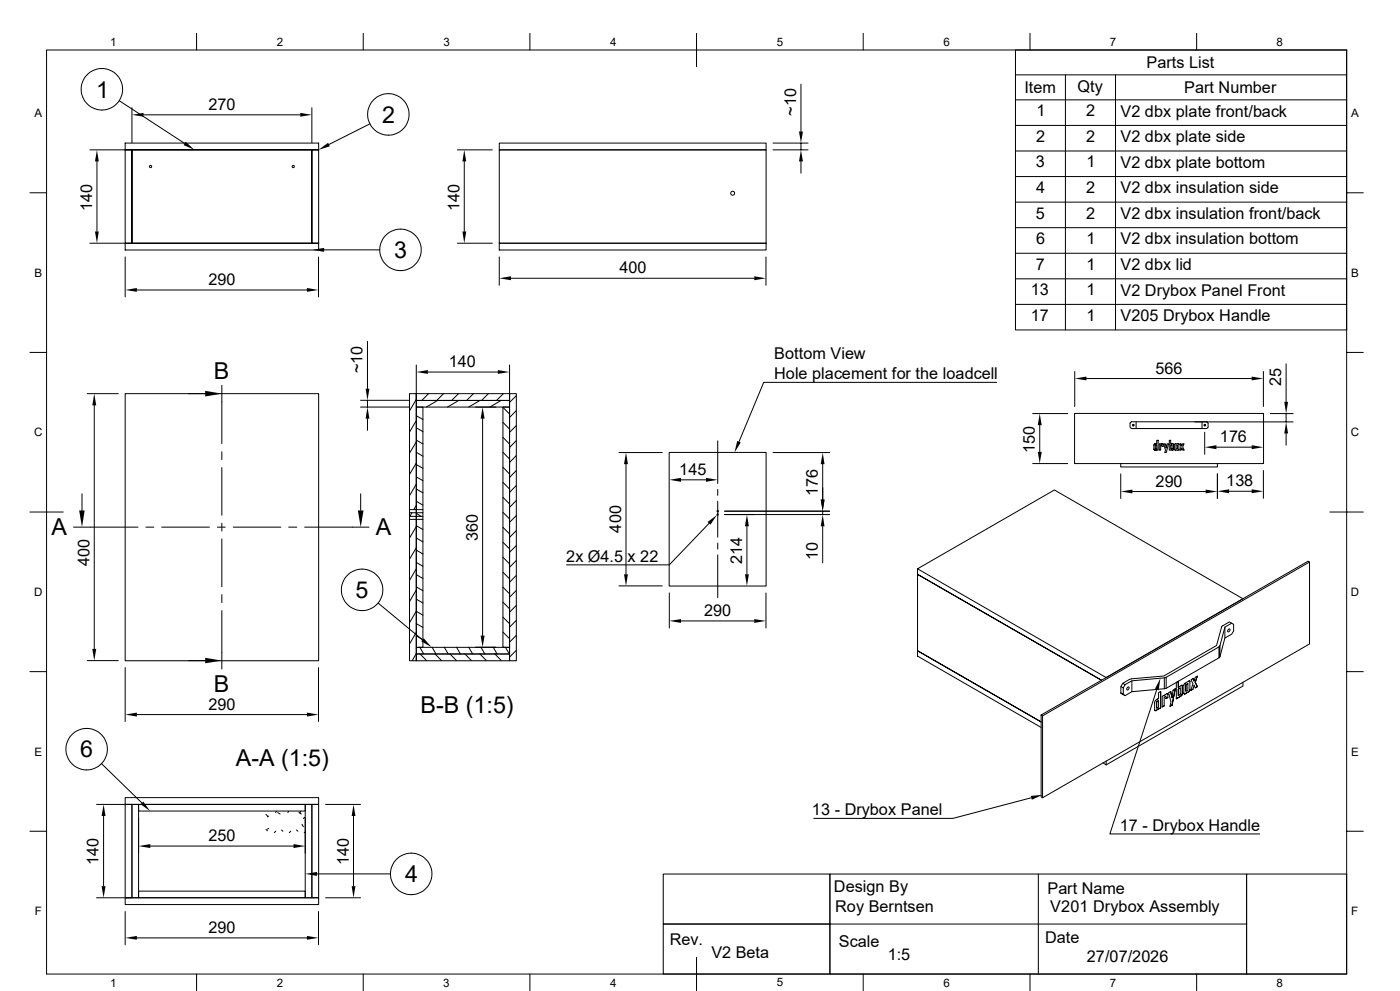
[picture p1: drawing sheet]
<svg xmlns="http://www.w3.org/2000/svg" width="420mm" height="297mm" viewBox="0 0 420 297" stroke-linecap="round" stroke-linejoin="round" font-family="sans-serif">
<g fill="none" stroke="#000" stroke-width=".3">
<path d="M14 15h390v276.9h-390zM59 10v5M109 10v5M159 10v5M209 10v10M259 10v5M309 10v5M359 10v5M404 15h-99.4v83.9h99.4M35.8 30.2l19.6 12.8M39.6 32.3v10.5M43.1 34.4h47"/>
<path d="M93.6 32.3v10.5M111 37.1l-12.3 6.2M240.3 25.2v14.2M304.6 22.4h99.4M304.6 29.9h99.4M304.6 37.6h99.4M319.6 22.4v76.5M334.6 22.4v76.5M9 57.8h5M27 44.9h10.5M29.1 48.4v21M37.5 44.9h2.1v28h-2.1z"/>
<path d="M37.5 42.9h58.1v2h-58.1zM39.6 44.9h54v28h2v-28h-2v28h-54zM137.2 44.9h10.5M139.3 48.4v21M149.8 44.9h80v28h-80zM149.8 42.9h80v2h-80zM231.9 44.9h10.5M231.9 42.9h10.5M240.3 42.9v2M240.3 48.4v3.5M304.6 45.3h99.4M304.6 52.9h99.4"/>
<path d="M404 57.8h5M27 72.9h10.5M37.5 77v12M37.5 72.9h58.1v2h-58.1zM95.5 77v12M97.2 74.9h16.7M137.2 72.9h10.5M149.8 72.9h80v2h-80zM149.8 77v8.5M229.8 77v8.5M304.6 60.6h99.4M304.6 68.2h99.4"/>
<path d="M304.6 75.9h99.4M41.1 86.9h51M153.3 83.4h73M304.6 83.6h99.4M304.6 91.2h99.4M9 105.6h5M26.2 118h9.3M37.5 118h58.1v80h-58.1zM56.6 118h5M66.5 115.5v17.5M108.2 120h14.6M110.2 102.3v14.2"/>
<path d="M110.2 120v2M122.9 118h2v35.7v-1h-2zM124.9 119.7l-2 3.4M124.9 118h28v2h-28zM124.9 109.4v10.5M125 120l-.1 .1M128.4 111.5h21M128.6 118l-2 2M131.4 120l-3.5 2M133.1 118l-2 2M137.5 118l-1.9 2M137.7 120l-3.5 2"/>
<path d="M142 118l-2 2M144.1 120l-3.5 2M146.5 118l-2 2M150.4 120l-3.5 2M151 118l-2 2M152.9 118h2v80h-2zM152.9 109.4v10.5M154.9 118.6l-2 2M299 114.6h-69.9l-7.4 17.8M322.4 111.3v10.5M325.9 113.5h49.6M379 111.3v10.5"/>
<path d="M385.8 109.1v11.3M404 105.6h5M28.3 121.5v73M66.5 135.4v2.4M108.2 122h14.6M110.2 125.5v3.5M124.9 126.1l-2 3.4M124.9 132.4l-2 3.4M124.9 138.8l-2 3.4M124.9 139.2l2 1.2M124.9 135.6l2 1.1M124.9 131.9l2 1.2"/>
<path d="M124.9 128.2l2 1.2M124.9 124.6l2 1.1M124.9 120h28v2h-28zM124.9 122h2v30.7h-2zM126.7 122h.2M142.7 122h6.1M144.8 125.5v65M150.9 135.6l2 2M150.9 131.1l2 2M150.9 126.6l2 2M150.9 122.1l2 2M150.9 122h2v72h-2z"/>
<path d="M154.9 123.1l-2 2M154.9 127.6l-2 2M154.9 132.1l-2 2M154.9 136.6l-2 2M185.7 135.6h13M187.8 139.1v33M200.7 135.6h29.1v40h-29.1zM215.3 132.1v12.8M231.9 135.6h17M246.8 139.1v10.6M309.8 124h10.5M309.8 138.9h10.5"/>
<path d="M311.9 127.4v8M322.4 123.9h56.7v15h-56.7zM336.2 138.9v1.1h29v-1.1M339.4 126.4h22.6l.4 .4v1.2l-.4 .4h-22.6l-.4-.4v-1.2zM340.8 126.4v2M346.6 133.4l.4-.1-.1 1.3-.3-.1zM347 132h.4v2.9l-.9 .1-.3-.3v-1.4l.2-.3h.6zM347.8 133h.9l.3 .2v.6h-.4v-.5h-.4v1.6h-.4zM349.1 133h.5l.2 1.3 .3-1.3h.5l-.7 2.6h-.5l.2-.7zM350.8 132h.4v1.1h.8v1.6l-.2 .2h-1zM351.2 133.4h.4l-.1 1.2h-.3zM352.4 133.1h1.2v1.8l-1.2-.1z"/>
<path d="M352.8 133.3h.4v1.3h-.4zM353.9 133h.4l.2 .6 .3-.6h.4l-.4 .9 .5 1h-.5l-.3-.6-.2 .6h-.4l.4-1zM358.4 126.4h29.5M360.6 126.4v2M361.4 129.5v6.6M364.9 134h10.6M381.1 124h6.8M385.8 124v2.4M385.8 129.9v3.5M9 153.5h10M22.1 158h19.3M24.6 148v5"/>
<path d="M43.8 158h2.3M48.5 158h14.3M65.2 158h2.4M66.5 140.1v14.3M66.5 156.8v2.4M70 158h14.2M86.6 158h2.4M91.4 158h19.3M108.2 148v5M122.9 152.7v1M122.9 154.8v.9M122.9 155.7h2v42.3h-2z"/>
<path d="M122.9 153.7h2v1.1h-2zM123.6 153.6l-.6 1.1M124.9 145.1l-2 3.4M124.9 151.5l-.8 1.2M124.9 157.8l-2 3.4M124.9 157.6l2 1.1M124.9 153.9l1.4 .8M124.9 150.2l2 1.2M124.9 146.6l2 1.1M124.9 142.9l2 1.2M124.9 155.7h2v38.3h-2zM124.9 153.7h2v1.1h-2z"/>
<path d="M124.9 154.8v.9M126.9 154.8v.9M126.9 152.7v1M150.9 158l2 2M150.9 153.5l2 2M150.9 149.1l2 1.9M150.9 144.6l2 2M150.9 140l2 2.1M154.9 141.1l-2 2M154.9 145.5l-2 2.1M154.9 150l-2 2.1M154.9 154.6l-2 1.9"/>
<path d="M154.9 159l-2 2M204.3 143.8h7.5M212.7 156.9l-11.9 12.4h-30.8M215.3 146.7v1.8M215.3 150.2v10.8M217.4 153.2h31.5M217.4 154.2h31.5M224.1 157.7v14.4M246.8 153.2v1M246.8 157.7v11M336.2 142v7.4M339.7 147.3h22"/>
<path d="M365.2 142v7.4M368.7 147.2h6.8M379 141v8.4M398.9 153.5h10.1M66.5 161.5v14.4M66.5 178.2v2.4M124.9 164.2l-2 3.4M124.9 170.5l-2 3.4M124.9 176.8l-2 3.5M124.9 179.6l2 1.1M124.9 175.9l2 1.1M124.9 172.2l2 1.2"/>
<path d="M124.9 168.6l2 1.1M124.9 164.9l2 1.1M124.9 161.2l2 1.2M150.9 176l2 2M150.9 171.5l2 2M150.9 167l2 2M150.9 162.5l2 2M154.9 163.5l-2 2M154.9 168l-2 2M154.9 172.5l-2 2M154.9 177l-2 2M185.7 175.6h13"/>
<path d="M200.8 177.7v10.5M215.3 162.8v1.7M215.3 166.3v12.8M229.8 177.7v10.5M275.3 170.5l41-23.6 56.6 32.6-41 23.6-56.6-32.6v1.6l55.2 31.8-55.2-31.8v22.9l37 21.4-37-21.4v1.6l37 21.4M392.9 168.4l-.5-.2-80.1 46.1M26.2 198h9.3M56.6 198h5M66.5 183v17.5M113.5 180.8l13.2 11M124.9 183.2l-2 3.4M124.9 189.5l-2 3.5"/>
<path d="M124.9 195.9l-1.2 2.1M124.9 190.5l2 1.2M124.9 186.9l2 1.1M124.9 183.2l2 1.2M124.9 196h28v2h-28zM124.9 194h28v2h-28zM125.9 194l1.2 2M126 196l2 2M129.6 194l1.2 2M130.5 196l2 2M133.3 194l1.2 2M135 196l1.9 2"/>
<path d="M136.9 194l1.2 2M139.4 196l2 2M140.6 194l1.2 2M142.7 194h6.1M143.9 196l2 2M144.3 194l1.1 2M148 194l1.1 2M148.4 196l2 2M150.9 193.9v.1M150.9 189.4l2 2M150.9 185l2 1.9M150.9 180.5l2 2"/>
<path d="M151.6 194l1.2 2M154.9 181.5l-2 2M154.9 186l-2 2M154.9 190.5l-2 1.9M154.9 194.9l-2 2M204.3 186.1h22M365.9 193.5l-.3 .3M365.9 196.8l-.3 .3M367.5 188v3.2M368.6 188.5h.2a.42 .42 0 0 1 .1 .6 .42 .42 0 0 1-.6 0zM369.5 186.8l-2 1.2-1.5 5.5v3.3l1.5-5.6 2-1.1 .6-1v-2l-1.3-.7-2.2 1.3-1.6 5.8-15.9 9.1-9.7 .9-.5 .2M9 201.3h5"/>
<path d="M37.5 200.1v16.1M41.1 214.2h51M95.5 200.1v16.1M312.3 214.3v24.5l.5 .3M312.3 214.3l.5 .2M312.8 214.5l80.1-46.1v24.6l-80.1 46.1zM336.3 205.8v1.9M336.8 204.8l-.5 1 .7 .4M337 206.2v2l.5 .3M337.5 205.2l-.5 1M338.4 205.9h.1a.42 .42 0 0 1 .1 .6 .42 .42 0 0 1-.6 0zM339.6 204v3.3"/>
<path d="M346.9 212.9l-.4 .1M347 212v-1.5v1.5M347 210.5l.2-.4-.2 .4M347 212.2h.1M347 212v.2M347 206.6l-14 43.3h44.9M347.2 210.1l.4-.2zM347.6 209.9v2l-.5 .3-.1-.2M347.6 212.4l-.7 .5M347.6 212.4l-.8 .5M347.6 212.4l.6-.3-.6 .4M348.2 207.3v4.8v-4.9l-.6 .4v1.7l-.8 .5-.4 .6 .1 2.6"/>
<path d="M349.2 209v2.5zM349.2 209l.6-.3zM349.3 208.4l-.6 .3v3.2l.6-.4-.6 .4M349.3 203.2v3.2M349.3 206.4l-9.7 .9-2.1 1.2-1.2-.8 .7 .5M349.3 203.2l-9.7 .8-2.1 1.2-.7-.4 2-1.2M349.8 208.7v.7l.6-.4-.6 .4M349.8 203l-.5 .2M349.8 206.2l-.5 .2M349.8 203l15.9-9.1v3.2l-15.9 9.2zM350.3 207.9l.1 .2-.1-.2h-.3l-.7 .6M350.4 208.1v.9z"/>
<path d="M351.2 207.3l.4 1.8M351.6 209.1l-.4-1.9-.6 .4 .7 2.8-.3 1.3 .6-.4-.6 .4M351.9 210h.1M352.6 206.5l-.7 .3-.3 2.3M352.6 206.5l-1 4.8zM353.5 206.5l.6-.3zM354.1 206.2v1.9l-.6 .4v-2v2M354.2 208.7l.3-.4zM354.6 205.4l.1 .2M354.7 205.6v2.2M354.7 205.6l-.2-.2-1 .6v-1.8l-.6 .4v4.9l1.2-.8-1.2 .7M354.7 207.8l-.2 .5"/>
<path d="M355.5 207.9l-.3 .1M355.5 207.9l1.1-.6zM355.7 205.2l.7-.3-.6 .3M355.7 205.2l.1 2zM356.4 204.9v1.9l-.6 .4M356.6 207.3l.4-.6-.4 .6M356.9 204.1l.1 .2-.3-.2-1.5 .9-.1 2.7 .1 .3 .3-.1M357 204.3v2.4zM357.9 203.4l-.6 .4 .6 1.1-.7 2 .7-.4-.7 .4M358.2 204.1l-.3-.7 .3 .7 .3-1.1 .7-.4-.6 2M358.2 205.4l-.3 1.1zM358.2 205.4l.4 .8 .6-.4-.6 .4"/>
<path d="M358.6 204.6l.6 1.2M358.6 204.5l.6 1.3M359.2 202.6l-.6 2M372.9 204.5v1.1l-41 23.6v-1.1M404 201.3h5M30.5 228.9l12 11.7M37.5 239.1h58.1v2h-58.1zM309.4 239.1l-23.5 6.2h-41.8M330.9 228.6l1 .6M9 249.1h5M29 241.1h10.5M31.1 244.6v21"/>
<path d="M37.5 241.1h2.1v28h-2.1zM39.6 241.1h52v2h-50v-2v28h-2zM41.6 245.2v10.5M45.1 253.6h43M79.8 248.6l.4 .4M79.8 244.1l.4 .4M80.6 244.6l-.4 .2M80.6 248.3l-.4 .2M82.7 249.1l-.4 .5M82.9 243.2l-.2 .3M83.3 243.5l.7 .5M84.5 248.8l.4 .3"/>
<path d="M86.6 243.2l-.2 .3M87.2 249.1l-.4 .5M88.9 248.8l.5 .3M89.7 243.5l.7 .5M90.3 243.2l-.3 .3M90.6 247.1l.4 .7M91.4 244.9l-.4 .4M91.4 249.4l-.1 .2M91.6 241.1h2v28h-2zM91.6 245.2v10.5M93.6 241.1h2v28h-2zM97.7 241.1h10.5"/>
<path d="M106 244.6v21M404 249.1h5M29 269.1h10.5M37.5 269.1h58.1v2h-58.1zM37.5 273.2v10M41.6 267.1h50v2h-50zM95.1 261.9h22M95.5 273.2v10M97.7 269.1h10.5M199 276.9h50v15h-50zM249 262h125v29.9h-125zM249 276.9h-50v-14.9h50v14.9h125"/>
<path d="M311.5 262v29.9M374 262h30v29.9h-30zM41.1 281.1h51M59 291.9v5M109 291.9v5M159 291.9v5M209 286.9v10M259 291.9v5M309 291.9v5M359 291.9v5"/>
<circle cx="30.6" cy="26.8" r="6.2"/>
<circle cx="116.5" cy="34.3" r="6.2"/>
<circle cx="45.2" cy="49.9" r=".34"/>
<circle cx="88" cy="49.9" r=".34"/>
<circle cx="219.8" cy="57.9" r=".59"/>
<circle cx="120.2" cy="74.9" r="6.2"/>
<circle cx="340" cy="127.4" r=".16"/>
<circle cx="340" cy="127.4" r=".25"/>
<circle cx="361.4" cy="127.4" r=".16"/>
<circle cx="361.4" cy="127.4" r=".25"/>
<circle cx="215.3" cy="153.2" r=".22"/>
<circle cx="215.3" cy="154.2" r=".22"/>
<circle cx="108.6" cy="176.8" r="6.2"/>
<circle cx="26" cy="224.5" r="6.2"/>
<circle cx="123.4" cy="261.9" r="6.2"/>
</g>
<g fill="#000">
<path d="M39.6 34.4l3.5-.6v1.2zM90.1 33.8l3.5 .6-3.5 .6zM239.7 39.4h1.2l-.6 3.5zM29.1 44.9l.5 3.5h-1.1zM55.7 42.5l2.6 2.4-3.2-1.4zM95.5 44.9l2.9-2.1 .5 1.1zM139.3 44.9l.6 3.5h-1.2zM240.3 44.9l.6 3.5h-1.2zM28.5 69.4h1.1l-.5 3.5zM93.7 74.9l3.5-.6v1.2zM138.7 69.4h1.2l-.6 3.5zM37.5 86.9l3.6-.6v1.2z"/>
<path d="M92.1 86.3l3.4 .6-3.4 .6zM149.8 83.4l3.5-.6v1.2zM226.3 82.8l3.5 .6-3.5 .6zM61.6 117.1l4.9 .9-4.9 .8zM109.7 116.5h1.1l-.6 3.5zM124.9 111.5l3.5-.6v1.2zM149.4 110.9l3.5 .6-3.5 .6zM322.4 113.5l3.5-.6v1.1zM375.5 112.9l3.5 .6-3.5 .5zM28.3 118l.6 3.5h-1.2zM110.2 122l.6 3.5h-1.1zM144.8 122l.6 3.5h-1.2z"/>
<path d="M187.8 135.6l.6 3.5h-1.2zM221.1 132.2l1.1 .4-1.9 3zM246.8 135.6l.6 3.5h-1.2zM311.9 124l.6 3.4h-1.2zM311.3 135.4h1.2l-.6 3.5zM361.4 134l3.5-.6v1.2zM375.5 133.4l3.5 .6-3.5 .6zM385.8 126.4l.6 3.5h-1.1zM385.3 120.4h1.1l-.6 3.6zM23.7 153h1.7l-.8 5zM107.4 153h1.7l-.9 5zM200.8 143.8l3.5-.6v1.2z"/>
<path d="M211.8 143.2l3.5 .6-3.5 .6zM212.3 156.5l2.8-2.2-2 3zM224.1 154.2l.6 3.5h-1.2zM246.2 149.7h1.2l-.6 3.5zM246.8 154.2l.6 3.5h-1.2zM336.2 147.3l3.5-.6v1.2zM361.7 146.7l3.5 .6-3.5 .6zM365.2 147.2l3.5-.6v1.2zM375.5 146.6l3.5 .6-3.5 .6zM187.2 172.1h1.2l-.6 3.5zM223.5 172.1h1.2l-.6 3.5zM27.7 194.5h1.2l-.6 3.5z"/>
<path d="M61.6 197.1l4.9 .9-4.9 .8zM127.1 191.3l2.4 2.7-3.1-1.8zM144.2 190.5h1.2l-.6 3.5zM200.8 186.1l3.5-.6v1.2zM226.3 185.5l3.5 .6-3.5 .6zM37.5 214.2l3.6-.6v1.2zM92.1 213.6l3.4 .6-3.4 .6zM348.1 203.3l-.5 3.5-1.1-.4zM309.2 238.5l3.6-.3-3.3 1.5zM31.1 241.1l.6 3.5h-1.2zM42.2 241l.8-.8 2 2.9zM41.6 253.6l3.5-.6v1.2z"/>
<path d="M88.1 253l3.5 .6-3.5 .6zM106 241.1l.6 3.5h-1.1zM30.5 265.6h1.2l-.6 3.5zM91.6 261.9l3.5-.6v1.2zM105.5 265.6h1.1l-.6 3.5zM37.5 281.1l3.6-.6v1.1zM92.1 280.5l3.4 .6-3.4 .5z"/>
</g>
<g font-size="7">
<text x="28.9" y="29.3">1</text>
<text x="114.6" y="36.8">2</text>
<text x="118.2" y="77.3">3</text>
<text x="64.2" y="113.5">B</text>
<text x="15.4" y="160.5">A</text>
<text x="112.7" y="160.5">A</text>
<text x="106.7" y="179.2">5</text>
<text x="64.2" y="207.5">B</text>
<text x="126.2" y="213.7">B-B (1:5)</text>
<text x="24.1" y="227">6</text>
<text x="70.7" y="229.7">A-A (1:5)</text>
<text x="121.5" y="264.4">4</text>
</g>
<g font-size="4.9">
<text x="344" y="20.4">Parts List</text>
<text x="307.3" y="27.9">Item</text>
<text x="323.3" y="27.4">Qty</text>
<text x="355.2" y="27.9">Part Number</text>
<text x="62.5" y="32.9">270</text>
<text x="238.8" y="34.7" transform="rotate(-90 238.8 34.7)">~10</text>
<text x="310.9" y="34.8">1</text>
<text x="325.8" y="34.8">2</text>
<text x="336.1" y="35">V2 dbx plate front/back</text>
<text x="310.8" y="42.5">2</text>
<text x="325.9" y="42.5">2</text>
<text x="336.1" y="42.6">V2 dbx plate side</text>
<text x="310.8" y="50.2">3</text>
<text x="326" y="50.2">1</text>
<text x="336.1" y="50.2">V2 dbx plate bottom</text>
<text x="310.9" y="57.8">4</text>
<text x="325.8" y="57.8">2</text>
<text x="336.1" y="57.9">V2 dbx insulation side</text>
<text x="27.6" y="63.1" transform="rotate(-90 27.6 63.1)">140</text>
<text x="137.8" y="63.1" transform="rotate(-90 137.8 63.1)">140</text>
<text x="310.8" y="65.5">5</text>
<text x="325.9" y="65.5">2</text>
<text x="336.1" y="65.6">V2 dbx insulation front/back</text>
<text x="310.8" y="73.2">6</text>
<text x="325.9" y="73.2">1</text>
<text x="336.1" y="73.2">V2 dbx insulation bottom</text>
<text x="185.8" y="81.9">400</text>
<text x="310.8" y="80.8">7</text>
<text x="326" y="80.8">1</text>
<text x="336.1" y="80.9">V2 dbx lid</text>
<text x="62.5" y="85.4">290</text>
<text x="309.2" y="88.5">13</text>
<text x="325.9" y="88.5">1</text>
<text x="336.1" y="88.6">V2 Drybox Panel Front</text>
<text x="309.2" y="96.1">17</text>
<text x="325.9" y="96.1">1</text>
<text x="336.1" y="96.3">V205 Drybox Handle</text>
<text x="232.3" y="107.7">Bottom View</text>
<text x="108.8" y="111.8" transform="rotate(-90 108.8 111.8)">~10</text>
<text x="134.6" y="110">140</text>
<text x="232.2" y="113.6">Hole placement for the loadcell</text>
<text x="346.6" y="112">566</text>
<text x="384.4" y="115.7" transform="rotate(-90 384.4 115.7)">25</text>
<text x="310.4" y="135.7" transform="rotate(-90 310.4 135.7)">150</text>
<text x="366" y="132.6">176</text>
<text x="203.8" y="142.3">145</text>
<text x="245.3" y="148.6" transform="rotate(-90 245.3 148.6)">176</text>
<text x="346.7" y="145.8">290</text>
<text x="367.9" y="145.8">138</text>
<text x="186.3" y="159.6" transform="rotate(-90 186.3 159.6)">400</text>
<text x="143.3" y="162.1" transform="rotate(-90 143.3 162.1)">360</text>
<text x="245.3" y="167.8" transform="rotate(-90 245.3 167.8)">10</text>
<text x="26.8" y="169.6" transform="rotate(-90 26.8 169.6)">400</text>
<text x="169.8" y="168.6">2x Ø4.5 x 22</text>
<text x="222.7" y="169" transform="rotate(-90 222.7 169)">214</text>
<text x="211.2" y="184.7">290</text>
<text x="62.5" y="212.7">290</text>
<text x="243.6" y="244.2">13 - Drybox Panel</text>
<text x="335.9" y="248.9">17 - Drybox Handle</text>
<text x="62.5" y="252.1">250</text>
<text x="29.6" y="259.3" transform="rotate(-90 29.6 259.3)">140</text>
<text x="104.6" y="259.3" transform="rotate(-90 104.6 259.3)">140</text>
<text x="250.1" y="267.3">Design By</text>
<text x="314.2" y="268">Part Name</text>
<text x="250.5" y="273.3">Roy Berntsen</text>
<text x="315.1" y="273.3">V201 Drybox Assembly</text>
<text x="62.5" y="279.6">290</text>
<text x="200.9" y="283.1">Rev.</text>
<text x="213.4" y="287">V2 Beta</text>
<text x="251.6" y="283.8">Scale</text>
<text x="266.3" y="287.8">1:5</text>
<text x="313.5" y="282.7">Date</text>
<text x="326.1" y="288.4">27/07/2026</text>
</g>
<g font-size="3.5">
<text x="33" y="13.7">1</text>
<text x="83" y="13.7">2</text>
<text x="133" y="13.7">3</text>
<text x="183" y="13.7">4</text>
<text x="233" y="13.7">5</text>
<text x="283" y="13.7">6</text>
<text x="333" y="13.7">7</text>
<text x="383" y="13.7">8</text>
<text x="10.3" y="35.1">A</text>
<text x="405.3" y="35.1">A</text>
<text x="10.3" y="83">B</text>
<text x="405.3" y="83">B</text>
<text x="10.2" y="130.8">C</text>
<text x="405.2" y="130.8">C</text>
<text x="10.2" y="178.6">D</text>
<text x="405.2" y="178.6">D</text>
<text x="10.3" y="226.4">E</text>
<text x="405.3" y="226.4">E</text>
<text x="10.4" y="274.3">F</text>
<text x="405.4" y="274.3">F</text>
<text x="33" y="295.7">1</text>
<text x="83" y="295.7">2</text>
<text x="133" y="295.7">3</text>
<text x="183" y="295.7">4</text>
<text x="233" y="295.7">5</text>
<text x="283" y="295.7">6</text>
<text x="333" y="295.7">7</text>
<text x="383" y="295.7">8</text>
</g>
</svg>
